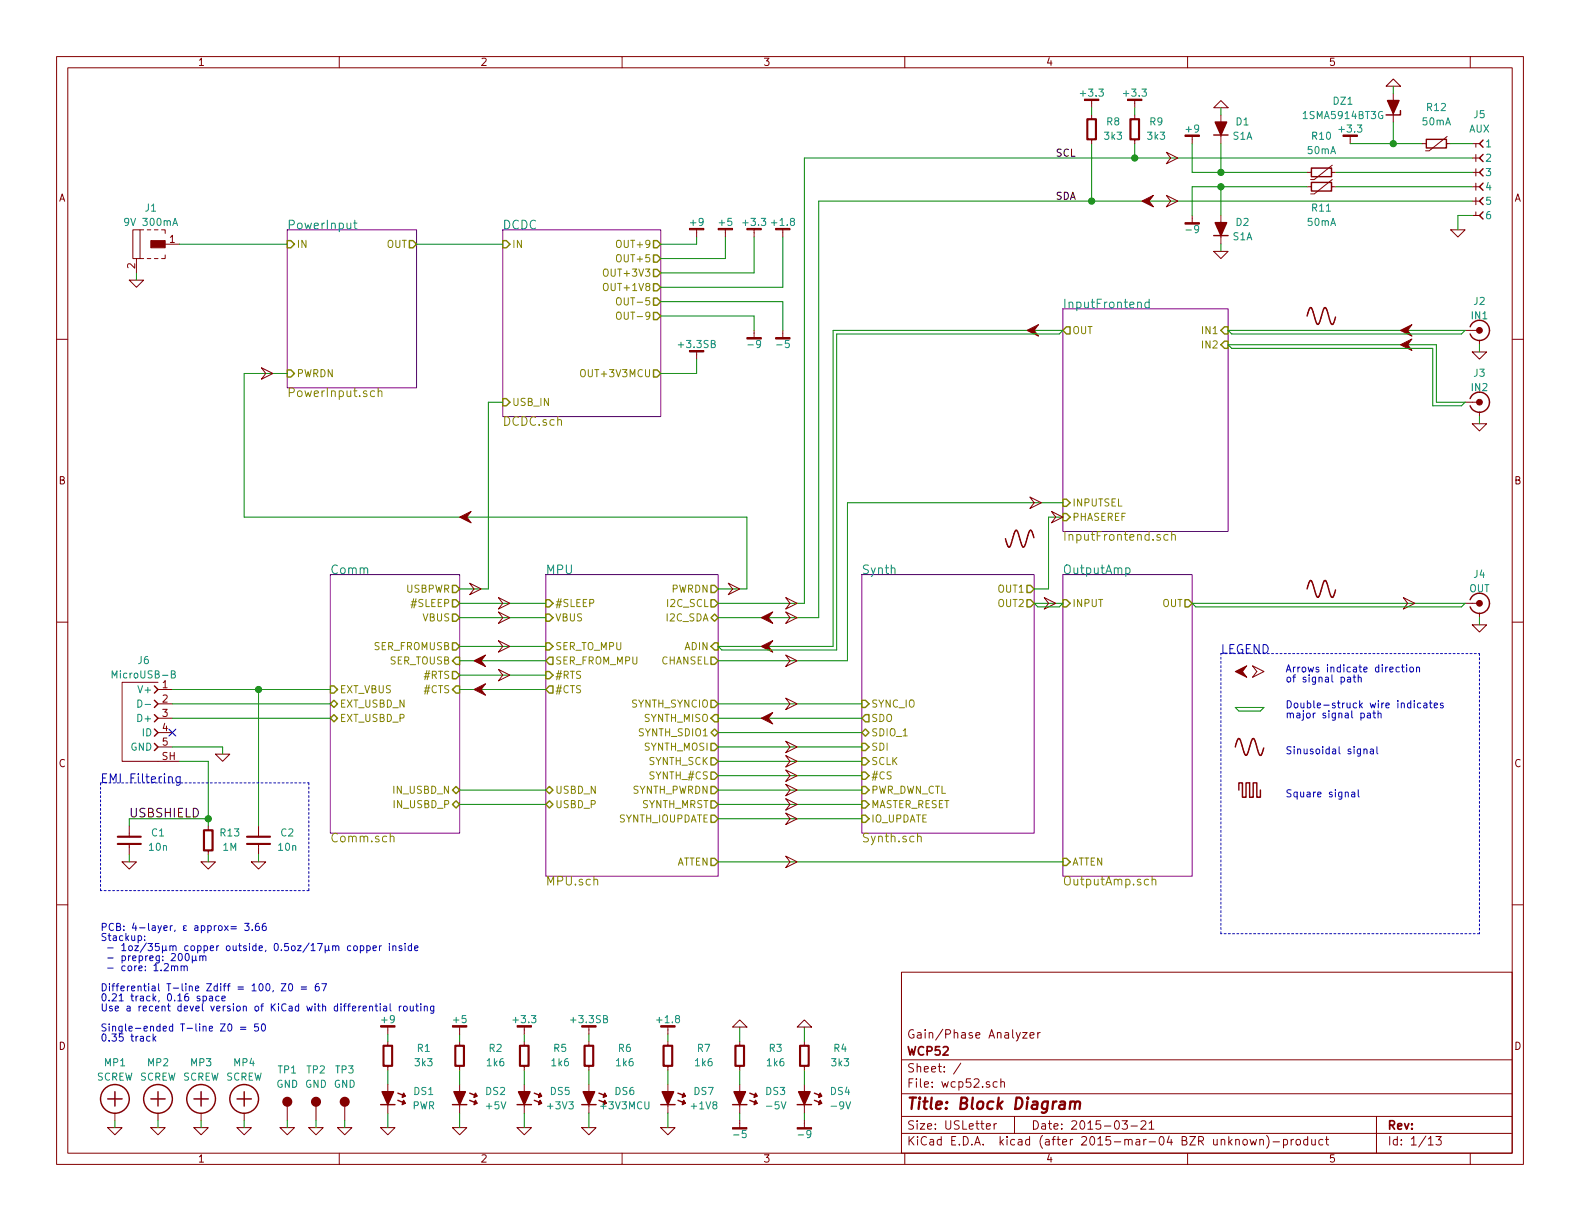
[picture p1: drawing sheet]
<svg xmlns="http://www.w3.org/2000/svg" width="279mm" height="216mm" viewBox="0 0 279 216" stroke-linecap="round" stroke-linejoin="round" font-family="sans-serif">
<g fill="none" stroke="#840000" stroke-width=".18">
<path d="M10 10h259.4v195.9h-259.4zM12 12h255.4v191.9h-255.4zM60 10v2M110 10v2M160 10v2M193 17.8v1.3M200.7 17.8v1.3M210 10v2M214.6 19.1l1.3-1.3 1.3 1.3zM245.1 15.2l1.3-1.2 1.2 1.2zM246.4 16.5v1.3M260 10v2"/>
<path d="M193 20.3v.8M193 24.6v.8M200.7 20.3v.8M200.7 24.6v.8M206.2 26.9l2.1 1-2.1 1.1 .8-1.1zM206.2 34.5l2.1 1.1-2.1 1 .8-1zM210.8 24.1v1.3M210.8 38.1v1.3M215.9 20.3v1.3M215.9 23.9v1.5M215.9 38.1v1.3M231.1 30.5h.8"/>
<path d="M231.1 33h.8M235.5 30.5h.7M235.5 33h.7M235.6 29.2l-3.2 2.6h-.6M235.6 31.8l-3.2 2.5h-.6M238.8 24.1v1.3M246.4 20.1v1.5M251.5 25.4h.7M255.8 25.4h.7M255.9 24.1l-3.2 2.6h-.6M260.3 25.4h1.3M260.3 27.9h1.3"/>
<path d="M260.3 30.5h1.3M260.3 33h1.3M260.3 35.6h1.3M260.3 38.1h1.3M261 25.4v.6M261 27.3v1.3M261 29.8v1.3M261 32.4v1.3M261 34.9v1.3M261 37.5v.6M10 60h2M22.9 49.5h2.5l-1.3 1.3z"/>
<path d="M23.5 40.6h1.3v5.1h-1.3zM24.1 45.7v2.6M24.8 45.7h.6M24.8 40.6h.6M26 45.7h.7M26 40.6h.7M27.3 45.7h.6M27.3 40.6h.6M28.6 40.6h.6v.7M29.2 45.1v.6h-.6M29.2 43.2h2.5M123.2 40.6v1.3"/>
<path d="M128.3 40.6v1.3M133.3 40.6v1.3M133.3 58.4v1.3M138.4 40.6v1.3M138.4 58.4v1.3M214.6 44.5h2.6l-1.3 1.2zM215.9 41.7v1.5M256.5 40.6h2.6l-1.3 1.3zM259.1 58.4h2.5M267.4 60h2M46.2 65l2.1 1-2.1 1.1 .8-1.1zM123.2 62.2v1.3"/>
<path d="M259.1 71.1h2.5M260.3 62.2h2.6l-1.3 1.3zM260.3 74.9h2.6l-1.3 1.3zM261.6 60.2v.8M261.6 72.9v.8M182.1 87.9l2 1-2 1 .8-1zM185.9 90.4l2.1 1-2.1 1.1 .8-1.1zM10 110h2M83.1 103.1l2 1-2 1.1 .7-1.1zM88.1 105.7l2.1 1-2.1 1 .8-1zM88.1 108.2l2.1 1-2.1 1 .8-1zM88.1 113.3l2.1 1-2.1 1 .8-1z"/>
<path d="M88.1 118.4l2.1 1-2.1 1 .8-1zM128.8 103.1l2 1-2 1.1 .7-1.1zM138.9 115.8l2.1 1-2.1 1.1 .8-1.1zM138.9 108.2l2.1 1-2.1 1 .8-1zM138.9 105.7l2.1 1-2.1 1 .8-1zM184.7 105.7l2 1-2 1 .7-1zM221.5 117.7l2 1-2 1.1 .7-1.1zM248.2 105.7l2 1-2 1 .7-1zM259.1 106.7h2.5M260.3 110.5h2.6l-1.3 1.3zM261.6 108.5v.7M267.4 110h2"/>
<path d="M27.9 120.7h-6.3v13.9h10.1M27.9 121.9h2.6M27.9 124.5h2.6M27.9 127h2.6M27.9 129.5h2.6M27.9 132.1h2.6M38.1 133.4h2.5l-1.2 1.2zM138.9 123.4l2.1 1.1-2.1 1 .8-1zM138.9 131.1l2.1 1-2.1 1 .8-1zM138.9 133.6l2.1 1-2.1 1 .8-1zM138.9 136.1l2.1 1.1-2.1 1 .8-1zM138.9 138.7l2.1 1-2.1 1 .8-1z"/>
<path d="M10 160h2M21.6 152.4h2.5l-1.2 1.3zM22.9 146.1v1.9M22.9 149.2v1.9M35.6 152.4h2.5l-1.3 1.3zM36.8 146.1v.7M36.8 150.4v.7M44.4 152.4h2.6l-1.3 1.3zM45.7 146.1v1.9M45.7 149.2v1.9M138.9 141.2l2.1 1-2.1 1.1 .8-1.1zM138.9 143.8l2.1 1-2.1 1 .8-1z"/>
<path d="M138.9 151.4l2.1 1-2.1 1 .8-1zM267.4 160h2M159.4 171.9h108v32h-108zM19 199.4h2.6l-1.3 1.3zM20.3 196.9v1.2M26.7 199.4h2.5l-1.3 1.3zM27.9 196.9v1.2M34.3 199.4h2.5l-1.2 1.3zM35.6 196.9v1.2M41.9 199.4h2.5l-1.2 1.3zM43.2 196.9v1.2M49.5 199.4h2.6l-1.3 1.3z"/>
<path d="M50.8 195.6v2.5M54.6 199.4h2.5l-1.2 1.3zM55.9 195.6v2.5M59.7 199.4h2.5l-1.2 1.3zM61 195.6v2.5M67.3 199.4h2.5l-1.2 1.3zM68.6 181.6v1.3M68.6 184.2v.7M68.6 188.5v.7M68.6 191.8v1.2M68.6 195.3v1.6M80 199.4h2.5l-1.2 1.3z"/>
<path d="M81.3 181.6v1.3M81.3 184.2v.7M81.3 188.5v.7M81.3 191.8v1.2M81.3 195.3v1.6M91.4 199.4h2.6l-1.3 1.3zM92.7 181.6v1.3M92.7 184.2v.7M92.7 188.5v.7M92.7 191.8v1.2M92.7 195.3v1.6M102.9 199.4h2.5l-1.3 1.3z"/>
<path d="M104.1 181.6v1.3M104.1 184.2v.7M104.1 188.5v.7M104.1 191.8v1.2M104.1 195.3v1.6M116.8 199.4h2.6l-1.3 1.3zM118.1 181.6v1.3M118.1 184.2v.7M118.1 188.5v.7M118.1 191.8v1.2M118.1 195.3v1.6M129.5 181.6l1.3-1.3 1.3 1.3z"/>
<path d="M130.8 184.2v.7M130.8 188.5v.7M130.8 191.8v1.2M130.8 195.3v1.6M130.8 198.1v1.3M141 181.6l1.2-1.3 1.3 1.3zM142.2 184.2v.7M142.2 188.5v.7M142.2 191.8v1.2M142.2 195.3v1.6M142.2 198.1v1.3M159.4 197.4h108"/>
<path d="M159.4 193.4h108M159.4 187.4h108M169.9 188l-1.3 1.9M174.4 199.2l.7-.2v-.2l-.4-.1-.3 .2 .1 .7h.6M175.8 198.7v1M176.2 198.7l-.4 .3M176.3 191.3h-.4l-.3 .2 .1 .6 .2 .2 .4-.1M177 191.4l.2-.1h.4v1M177 190.8v1.5M179.4 197.4v3M180.8 182.6h.8l-.8 1h.8M182.1 183.1l.8-.2-.1-.2-.4-.1-.3 .2 .1 .7h.6"/>
<path d="M183.5 182.6v1M183.9 182.6l-.4 .3M198.4 198.2h1l-.5 .6 .4 .1v.6l-.2 .2-.7-.2M200 199.1h1.1M201.8 198.3l.2-.1h.4l.2 .4-.9 1.1h.9M203.2 198.6l.4-.4v1.5M203.2 199.7h.9M243.4 197.4v6.5M60 203.9v2M110 203.9v2M159.4 200.4h108M160 203.9v2"/>
<path d="M210 203.9v2M219.9 201.6l.2-.1 .4 .1 .1 .6-.2 .2-.3 .1-.2-.2zM221.1 201.5l.3 1 .2-.7 .3 .7 .3-1M222.8 201.6l.2-.1h.4v1M222.8 201.5v1M224 200.8a1.71 1.71 0 0 1 0 2.2M225.1 201.9h1.2M227 201.5h.4l.3 .3-.1 .6h-.6M227 201.5v1.5M228.3 201.5v1M228.8 201.5l-.5 .3M229.3 201.6l.2-.1 .4 .1 .1 .6-.2 .2-.3 .1-.2-.2z"/>
<path d="M231.2 201.5h-.4l-.3 .3 .1 .5 .2 .2 .4-.1M231.2 201v1.5M232 201.5v.9l.4 .1 .2-.2M232.6 201.5v1M233.9 201.5h-.4l-.3 .3 .1 .5 .2 .2 .4-.1M234.4 201.5h.5M234.6 201v1.3l.3 .2M252.6 202.5h.8M253.9 201h1l-.5 .5 .4 .2v.6l-.2 .2-.7-.2M260 203.9v2"/>
</g>
<path d="M189.3 194.9a.52 .52 0 0 1 .8 .1l-.1 1.1M189.3 194.8l-.1 1.3M190.1 195a.52 .52 0 0 1 .8-.2v1.3" fill="none" stroke="#840000" stroke-width=".41"/>
<path d="M50.8 40.6h22.9v28h-22.9zM88.9 40.6h27.9v33.1h-27.9zM188 54.6h29.2v39.4h-29.2zM58.4 101.6h22.9v45.7h-22.9zM96.5 101.6h30.5v53.3h-30.5zM152.4 101.6h30.5v45.7h-30.5zM188 101.6h22.8v53.3h-22.8z" fill="none" stroke="#840084" stroke-width=".18"/>
<g fill="none" stroke="#848400" stroke-width=".18">
<path d="M109.1 55.4l.2-.2h.4a.83 .83 0 0 1-.1 1.3 .44 .44 0 0 1-.6-.5zM109.1 52.8l.2-.1h.4a.83 .83 0 0 1-.1 1.2 .44 .44 0 0 1-.6-.4zM66.2 69.2a.48 .48 0 0 0-.6 .1v.7a.48 .48 0 0 0 .6 .1M66.9 69.3l.1-.1a.36 .36 0 0 1 .5 .1v.8M66.9 68.6v1.5M102.8 65.4h.5a.83 .83 0 0 1-.1 1.2 .44 .44 0 0 1-.5-.4v-.7zM206.6 94.6a.48 .48 0 0 0-.7 .1v.7a.48 .48 0 0 0 .7 .1M207.2 94.7l.1-.1a.36 .36 0 0 1 .5 .1v.8M207.2 94v1.5M69 148l.1-.1a.36 .36 0 0 1 .6 .2v.8M162.3 148v-.1a.36 .36 0 0 1 .6 .2v.8M203.7 155.6l.1-.1a.36 .36 0 0 1 .6 .2v.8"/>
<path d="M203.7 155v1.5"/>
</g>
<g fill="none" stroke="#848400" stroke-width=".25">
<path d="M50.8 42.5h.6l.7 .7-.7 .6h-.6zM72.4 42.5h.6l.7 .7-.7 .6h-.6zM88.9 42.5h.6l.7 .7-.7 .6h-.6zM115.6 55.2h.6l.6 .7-.6 .6h-.6zM115.6 47.6h.6l.6 .7-.6 .6h-.6zM115.6 42.5h.6l.6 .7-.6 .6h-.6zM115.6 45.1h.6l.6 .6-.6 .7h-.6zM115.6 52.7h.6l.6 .6-.6 .7h-.6zM115.6 50.2h.6l.6 .6-.6 .6h-.6zM188.6 57.8h.6v1.3h-.6l-.6-.7zM216.5 57.8h.7v1.3h-.7l-.6-.7zM50.8 65.4h.6l.7 .6-.7 .7h-.6z"/>
<path d="M88.9 70.5h.6l.7 .6-.7 .7h-.6zM115.6 65.4h.6l.6 .6-.6 .7h-.6zM216.5 60.3h.7v1.3h-.7l-.6-.6zM188 88.3h.6l.6 .6-.6 .6h-.6zM188 90.8h.6l.6 .6-.6 .7h-.6zM80 113.7h.6l.7 .6-.7 .6h-.6zM80 118.7h.6l.7 .7-.7 .6h-.6zM80 106h.6l.7 .7-.7 .6h-.6zM80 103.5h.6l.7 .6-.7 .7h-.6zM80 108.6h.6l.7 .6-.7 .7h-.6zM80.6 116.2h.7v1.3h-.7l-.6-.7zM96.5 113.7h.7l.6 .6-.6 .6h-.7z"/>
<path d="M96.5 118.7h.7l.6 .7-.6 .6h-.7zM96.5 106h.7l.6 .7-.6 .6h-.7zM96.5 108.6h.7l.6 .6-.6 .7h-.7zM97.2 116.2h.6v1.3h-.6l-.7-.7zM125.7 116.2h.7l.6 .6-.6 .7h-.7zM125.7 109.2l.7-.6 .6 .6-.6 .7zM125.7 106h.7l.6 .7-.6 .6h-.7zM125.7 103.5h.7l.6 .6-.6 .7h-.7zM126.4 113.7h.6v1.2h-.6l-.7-.6zM181.6 103.5h.6l.7 .6-.7 .7h-.6zM181.6 106h.6l.7 .7-.7 .6h-.6zM188 106h.6l.6 .7-.6 .6h-.6z"/>
<path d="M209.5 106h.7l.6 .7-.6 .6h-.7zM58.4 121.3h.7l.6 .6-.6 .7h-.7zM59.1 123.8l.6 .7-.6 .6-.7-.6zM59.1 126.4l.6 .6-.6 .6-.7-.6zM80 121.9l.6-.6h.7v1.3h-.7zM80 139.7l.6-.6 .7 .6-.7 .6zM96.5 139.7l.7-.6 .6 .6-.6 .6zM97.2 121.3h.6v1.3h-.6l-.7-.7zM125.7 136.5h.7l.6 .7-.6 .6h-.7zM125.7 139.1h.7l.6 .6-.6 .6h-.7zM125.7 123.8h.7l.6 .7-.6 .6h-.7zM125.7 134h.7l.6 .6-.6 .7h-.7z"/>
<path d="M125.7 131.4h.7l.6 .7-.6 .6h-.7zM125.7 129.5l.7-.6 .6 .6-.6 .7zM126.4 126.4h.6v1.2h-.6l-.7-.6zM152.4 139.1h.6l.7 .6-.7 .6h-.6zM152.4 136.5h.6l.7 .7-.7 .6h-.6zM152.4 134h.6l.7 .6-.7 .7h-.6zM152.4 131.4h.6l.7 .7-.7 .6h-.6zM152.4 129.5l.6-.6 .7 .6-.7 .7zM152.4 123.8h.6l.7 .7-.7 .6h-.6zM153 126.4h.7v1.2h-.7l-.6-.6zM80 142.2l.6-.6 .7 .6-.7 .7zM96.5 142.2l.7-.6 .6 .6-.6 .7z"/>
<path d="M125.7 144.1h.7l.6 .7-.6 .6h-.7zM125.7 141.6h.7l.6 .6-.6 .7h-.7zM125.7 151.8h.7l.6 .6-.6 .6h-.7zM152.4 144.1h.6l.7 .7-.7 .6h-.6zM152.4 141.6h.6l.7 .6-.7 .7h-.6zM188 151.8h.6l.6 .6-.6 .6h-.6z"/>
</g>
<path d="M30.6 39.9l.4-1.3 .4 1.3M62.5 39.4h.6M62.7 38.9v1.4l.4 .2M201.2 53.6v-.1a.36 .36 0 0 1 .6 .1v.8M203.2 53.5a.48 .48 0 0 0-.7 .1v.7a.48 .48 0 0 0 .7 .1M203.2 52.9v1.5M30.3 119.2l.6-.1v-.4l-.6-.1v1.3h.5l.2-.1v-.3l-.3-.3M199.1 100.5a.48 .48 0 0 1 .6 .1v.7a.48 .48 0 0 1-.6 0M24.4 123.8a.64 .64 0 0 1 .7 .6 .64 .64 0 0 1-.7 .6zM25.7 124.6h.9" fill="none" stroke="#008484" stroke-width=".18"/>
<g fill="#840000" stroke="#840000" stroke-width=".18">
<path d="M121.9 40.4h2.6v.2h-2.6z"/>
<path d="M127 40.4h2.5v.2h-2.5z"/>
<path d="M132.1 40.4h2.5v.2h-2.5z"/>
<path d="M137.2 40.4h2.5v.2h-2.5z"/>
<path d="M121.9 62h2.6v.2h-2.6z"/>
<path d="M26.7 42.5h2.5v1.3h-2.5z"/>
<path d="M209.5 23.9h2.6v.2h-2.6z"/>
<path d="M237.5 23.9h2.5v.2h-2.5z"/>
<path d="M191.8 17.5h2.5v.3h-2.5z"/>
<path d="M199.4 17.5h2.5v.3h-2.5z"/>
<path d="M67.3 181.4h2.5v.2h-2.5z"/>
<path d="M80 181.4h2.5v.2h-2.5z"/>
<path d="M91.4 181.4h2.6v.2h-2.6z"/>
<path d="M116.8 181.4h2.6v.2h-2.6z"/>
<path d="M102.9 181.4h2.5v.2h-2.5z"/>
<path d="M134.6 127l2.1-1-.8 1 .8 1z"/>
<path d="M134.6 114.3l2.1-1-.8 1 .8 1z"/>
<path d="M134.6 109.2l2.1-1-.8 1 .8 1z"/>
<path d="M201.9 35.6l2.1-1.1-.8 1.1 .8 1z"/>
<path d="M181.6 58.4l2-1-.7 1 .7 1z"/>
<path d="M247.6 58.4l2.1-1-.8 1 .8 1z"/>
<path d="M247.6 61l2.1-1.1-.8 1.1 .8 1z"/>
<path d="M81.3 91.4l2-1-.8 1 .8 1.1z"/>
<path d="M83.8 116.8l2.1-1-.8 1 .8 1.1z"/>
<path d="M83.8 121.9l2.1-1-.8 1 .8 1z"/>
<path d="M218.4 118.7l2.1-1-.8 1 .8 1.1z"/>
<circle cx="261.6" cy="58.4" r=".51"/>
<circle cx="261.6" cy="71.1" r=".51"/>
<circle cx="261.6" cy="106.7" r=".51"/>
</g>
<g fill="none" stroke="#840000" stroke-width=".25">
<path d="M247.6 19.6v.7h-2.5M214.6 23.9h2.6M231.9 29.7h3.6v1.5h-3.6zM231.9 32.3h3.6v1.5h-3.6zM252.2 24.6h3.6v1.6h-3.6zM262.3 37.5l-.7 .6 .7 .6M262.3 34.9l-.7 .7 .7 .6M262.3 32.4l-.7 .6 .7 .7M262.3 29.8l-.7 .7 .7 .6M262.3 27.3l-.7 .6 .7 .7M262.3 24.8l-.7 .6 .7 .6M214.6 41.7h2.6"/>
<path d="M231.1 55.9l.5-1.4 .3-.1 .2 .3a7.3 7.3 0 0 0 .9 2.7h.1a7.3 7.3 0 0 0 .9-2.7l.3-.3a3.6 3.6 0 0 1 .8 2l.5 1a1.68 1.68 0 0 0 .6-1.3M260 57.8a1.77 1.77 0 0 1 2.7-.8 1.77 1.77 0 0 1 0 2.8 1.77 1.77 0 0 1-2.7-.7M260 70.5a1.77 1.77 0 0 1 2.7-.8 1.77 1.77 0 0 1 0 2.8 1.77 1.77 0 0 1-2.7-.7M182.8 95.1a1.68 1.68 0 0 0-.6-1.3 3.6 3.6 0 0 0-.7 2l-.5 .9-.3-.3a7.3 7.3 0 0 0-.9-2.6h-.2a7.3 7.3 0 0 0-.9 2.6l-.1 .3-.3-.1-.5-1.3M231.1 104.1l.5-1.3 .3-.1 .2 .3a7.3 7.3 0 0 0 .9 2.6h.1a7.3 7.3 0 0 0 .9-2.6l.3-.4a3.6 3.6 0 0 1 .8 2.1l.5 .9a1.68 1.68 0 0 0 .6-1.3M260 106a1.77 1.77 0 0 1 2.7-.7 1.77 1.77 0 0 1 0 2.8 1.77 1.77 0 0 1-2.7-.8M27.3 131.4l.6 .7-.6 .6M27.3 128.9l.6 .6-.6 .7M27.3 126.4l.6 .6-.6 .6M27.3 123.8l.6 .7-.6 .6M27.3 121.3l.6 .6-.6 .7M218.4 132.1l.5-1.4 .3-.1 .2 .3a7.3 7.3 0 0 0 .9 2.7h.1a7.3 7.3 0 0 0 .9-2.7l.3-.3a3.6 3.6 0 0 1 .8 2l.5 1a1.68 1.68 0 0 0 .6-1.3"/>
<path d="M219.1 139.7v-1.3h.6v2.6h.6v-2.6h.7v2.6h.6v-2.6h.6v2.6h.7v-1.3M19 194.3h2.6M20.3 193v2.6M26.7 194.3h2.5M27.9 193v2.6M34.3 194.3h2.5M35.6 193v2.6M41.9 194.3h2.5M43.2 193v2.6M67.3 195.3h2.5M70.4 194.6l1.2 .5-.5 .2 .3-.7 .2 .5M70.4 193.3l1.2 .5-.5 .3 .3-.8 .2 .5"/>
<path d="M80 195.3h2.5M83.1 194.6l1.2 .5-.5 .2 .3-.7 .2 .5M83.1 193.3l1.2 .5-.5 .3 .3-.8 .2 .5M91.4 195.3h2.6M94.5 194.6l1.3 .5-.6 .2 .3-.7 .3 .5M94.5 193.3l1.3 .5-.6 .3 .3-.8 .3 .5M102.9 195.3h2.5M105.9 193.3l1.3 .5-.5 .3 .2-.8 .3 .5M116.8 195.3h2.6M119.9 194.6l1.3 .5-.6 .2 .3-.7 .3 .5M119.9 193.3l1.3 .5-.6 .3 .3-.8 .3 .5M129.5 195.3h2.6"/>
<path d="M132.6 194.6l1.3 .5-.6 .2 .3-.7 .3 .5M132.6 193.3l1.3 .5-.6 .3 .3-.8 .3 .5M141 195.3h2.5M144 194.6l1.3 .5-.5 .2 .2-.7 .3 .5M144 193.3l1.3 .5-.5 .3 .2-.8 .3 .5"/>
<circle cx="20.3" cy="194.3" r="2.54"/>
<circle cx="27.9" cy="194.3" r="2.54"/>
<circle cx="35.6" cy="194.3" r="2.54"/>
<circle cx="43.2" cy="194.3" r="2.54"/>
</g>
<g fill="none" stroke="#008400" stroke-width=".18">
<path d="M193 19.1v1.2M200.7 19.1v1.2M215.9 19.1v1.2M246.4 15.2v1.3M193 25.4v10.2M200.7 25.4v2.5M210.8 25.4v5.1h20.3M215.9 25.4v5.1M215.9 33v5.1M231.1 33h-20.3v5.1M236.2 33h24.1M236.2 30.5h24.1"/>
<path d="M238.8 25.4h12.7M246.4 21.6v3.8M256.5 25.4h3.8M260.3 27.9h-118.1v78.8h-15.2M260.3 38.1h-2.5v2.5M260.3 35.6h-115.5v73.6h-17.8M24.1 48.3v1.2M31.7 43.2h19.1M73.7 43.2h15.2M116.8 55.9h16.5v2.5M116.8 53.3h21.6v5.1M123.2 41.9v1.3h-6.4"/>
<path d="M128.3 41.9v3.8h-11.5M133.3 41.9v6.4h-16.5M138.4 41.9v8.9h-21.6M147.3 58.4h40.7l-.7 .7h-39.3v55.8h-20.4l-.6-.6h20.3zM215.9 43.2v1.3M217.2 58.4h41.9l-.7 .7h-40.6zM50.8 66h-7.6v25.4h88.9v12.7h-5.1M88.9 71.1h-2.5v33h-5.1M123.2 63.5v2.5h-6.4M217.2 61h36.8v10.1h5.1l-.7 .7h-5v-10.2h-35.6zM261.6 61v1.2M261.6 73.7v1.2"/>
<path d="M188 91.4h-2.6v12.7h-2.5M188 88.9h-38.1v27.9h-22.9M81.3 106.7h15.2M81.3 114.3h15.2M81.3 116.8h15.2M81.3 109.2h15.2M81.3 119.4h15.2M182.9 106.7h5.1l-.7 .6h-3.8zM210.8 106.7h48.3l-.7 .6h-46.9zM261.6 109.2v1.3M30.5 124.5h27.9M30.5 127h27.9"/>
<path d="M30.5 132.1h8.9v1.3M30.5 121.9h27.9M31.7 134.6h5.1v11.5M45.7 121.9v24.2M81.3 139.7h15.2M81.3 121.9h15.2M127 139.7h25.4M127 124.5h25.4M127 127h25.4M127 132.1h25.4M127 134.6h25.4M127 137.2h25.4"/>
<path d="M127 129.5h25.4M218.4 125.1h5.1l-.6 .6h-3.8zM22.9 151.1v1.3M36.8 144.8h-13.9v1.3M36.8 151.1v1.3M45.7 151.1v1.3M81.3 142.2h15.2M127 142.2h25.4M127 144.8h25.4M127 152.4h61M20.3 198.1v1.3M27.9 198.1v1.3"/>
<path d="M35.6 198.1v1.3M43.2 198.1v1.3M50.8 198.1v1.3M55.9 198.1v1.3M61 198.1v1.3M68.6 182.9v1.3M68.6 189.2v2.6M68.6 196.9v2.5M81.3 182.9v1.3M81.3 189.2v2.6M81.3 196.9v2.5M92.7 182.9v1.3"/>
<path d="M92.7 189.2v2.6M92.7 196.9v2.5M104.1 182.9v1.3M104.1 189.2v2.6M104.1 196.9v2.5M118.1 182.9v1.3M118.1 189.2v2.6M118.1 196.9v2.5M130.8 181.6v2.6M130.8 189.2v2.6M130.8 196.9v1.2M142.2 181.6v2.6"/>
<path d="M142.2 189.2v2.6M142.2 196.9v1.2"/>
</g>
<g fill="#008400" stroke="#008400" stroke-width=".25">
<circle cx="200.7" cy="27.9" r=".51"/>
<circle cx="193" cy="35.6" r=".51"/>
<circle cx="215.9" cy="30.5" r=".51"/>
<circle cx="215.9" cy="33" r=".51"/>
<circle cx="246.4" cy="25.4" r=".51"/>
<circle cx="36.8" cy="144.8" r=".51"/>
<circle cx="45.7" cy="121.9" r=".51"/>
</g>
<g fill="#840000" stroke="#840000" stroke-width=".25">
<path d="M214.9 21.6h2l-1 2.3z"/>
<path d="M214.9 39.4h2l-1 2.3z"/>
<path d="M245.4 17.8h2l-1 2.3z"/>
<path d="M80.3 193h2l-1 2.3z"/>
<path d="M67.6 193h2l-1 2.3z"/>
<path d="M129.8 193h2l-1 2.3z"/>
<path d="M141.2 193h2.1l-1.1 2.3z"/>
<path d="M91.7 193h2l-1 2.3z"/>
<path d="M117.1 193h2l-1 2.3z"/>
<path d="M103.1 193h2.1l-1.1 2.3z"/>
<circle cx="50.8" cy="194.8" r=".76"/>
<circle cx="55.9" cy="194.8" r=".76"/>
<circle cx="61" cy="194.8" r=".76"/>
</g>
<g fill="none" stroke="#840000" stroke-width=".38">
<path d="M192.3 21.1h1.5v3.5h-1.5zM199.9 21.1h1.5v3.5h-1.5zM20.8 149.2h4.1M20.8 148h4.1M36.1 146.8h1.5v3.6h-1.5zM43.7 149.2h4.1M43.7 148h4.1M67.8 184.9h1.5v3.6h-1.5zM80.5 184.9h1.5v3.6h-1.5zM91.9 184.9h1.6v3.6h-1.6zM103.4 184.9h1.5v3.6h-1.5zM117.3 184.9h1.6v3.6h-1.6z"/>
<path d="M130 184.9h1.6v3.6h-1.6zM141.5 184.9h1.5v3.6h-1.5z"/>
</g>
<g fill="none" stroke="#0000c2" stroke-width=".18">
<path d="M238.3 119.8h.5v.8M239.3 119.7h.5M239.4 119.3v1.1l.4 .2M240.2 119.9l.2-.2 .3 .1v.8M240.2 119.3v1.3M247.4 118h-.3l-.2 .2 .1 .5h.4M247.8 118h.5M248 117.6v1l.3 .2M248.7 117.6v.1M248.7 118v.8M249.4 118.1l.1-.1 .4 .1 .1 .5-.2 .1-.3 .1-.1-.1zM250.5 118.1l.2-.1h.3v.8"/>
<path d="M250.5 118v.8M29.8 137.5l.1-.1a.36 .36 0 0 1 .6 .2v.8M31.9 137.3v1.3l-.3 .3-.4-.1M31.9 137.4a.48 .48 0 0 0-.7 .1v.7a.48 .48 0 0 0 .7 .1M238.8 120l-.5 .2v.1l.1 .3 .4-.1M240.2 139.6v1.1l.2 .2M241.2 132.6l.2-.2 .3 .1v.8M241.2 132.4v.9M241.8 126.2h.5v.7M242.3 126.4l-.5 .1v.1l.1 .3h.4M242.3 132.5h.5l.1 .8M242.8 126.1h.5"/>
<path d="M242.9 132.7l-.6 .2v.1l.2 .3 .4-.1M243 125.7v1l.3 .2M243.5 132v1.1l.2 .2M243.7 126.2l.2-.1 .3 .1v.7M243.7 125.7v1.2M250.1 123.9v.1M250.1 124.3v.9M251.2 124.4l-.3-.1-.3 .3 .1 .5h.5M251.8 124.4h.5v.8M252.3 124.6l-.5 .1-.1 .2 .2 .3 .4-.1M252.8 124.3h.4M252.9 123.9v1.1l.3 .2"/>
<path d="M253.6 124.7l.6-.1v-.2l-.4-.1-.2 .2 .1 .6h.5M255.2 124.4l-.3-.1-.2 .2 .1 .2 .4 .1v.3h-.5M239 140.1h.5l.1 .8M239.6 140.4l-.6 .1v.1l.2 .3 .4-.1M25.6 166.2v.1M25.6 165.5v.1M29.1 170.5l.4-.1 .2 .1 .1 .2-.8 1h.8M30.3 170.9l.2-.1 .3 .1 .1 .8M30.3 170.8v.9M30.9 171l.1-.2 .3 .1 .1 .8M32 170.9l.2-.1 .3 .1 .1 .8M32 170.8v.9"/>
<path d="M32.6 171l.1-.2 .3 .1 .1 .8M32.8 168.7l.2-.1a.67 .67 0 0 1 .5 .6 .67 .67 0 0 1-.5 .7l-.2-.2-.1-.3zM34 169v1.3M34.6 169.7l.2 .2M34.6 169l-.1 .8-.3 .1-.2-.2M35.3 169.1l.2-.1 .3 .1 .1 .8M35.3 169v.9M35.9 169.2l.1-.2 .3 .1 .1 .8M35.9 176.2l.4-.1 .2 .3-.1 .5h-.5M35.9 176.1v1.3M37.1 176.2h.4l.1 .8M37.6 176.4l-.5 .2-.1 .1 .2 .3 .4-.1"/>
<path d="M38.7 176.2l-.3-.1-.2 .3 .1 .5h.4M39.2 176.6l.6-.2v-.2l-.4-.1-.2 .2 .1 .6h.5M39.7 163.7l.7 .8M40.4 163.7l-.7 .8M40.8 163.9h1M40.8 164.2h1M43.3 163.3h.7l-.4 .5 .4 .1v.5l-.2 .1-.5-.1M44.6 164.4v.1M45.7 163.3a.47 .47 0 0 0-.5 .5l.1 .7h.3l.2-.1 .1-.4-.2-.2h-.3l-.2 .2M47 163.3a.47 .47 0 0 0-.6 .5l.1 .7h.4l.1-.1 .1-.4-.1-.2h-.4l-.2 .2M47.1 174l.2-.1a.67 .67 0 0 1 .4 .7 .67 .67 0 0 1-.4 .6l-.2-.1-.1-.4zM48.3 175.1l-.1 .3"/>
<path d="M49.7 173.9h.9l-.9 1.3h.9M51.1 174l.2-.1a.67 .67 0 0 1 .5 .7 .67 .67 0 0 1-.5 .6l-.2-.1-.1-.4zM53.3 174.5h.9M53.3 174.9h.9M56.3 173.9a.47 .47 0 0 0-.5 .6l.1 .6 .3 .1 .2-.1 .1-.4-.2-.2-.3-.1-.2 .3M56.9 173.9h.8l-.5 1.3M62 167.3l-.3-.1-.3 .3 .1 .5h.5M62.6 167.4l.2-.2 .3 .2 .1 .4-.1 .2-.3 .1-.2-.1zM63.7 167.3l.4-.1 .2 .3-.1 .5h-.5M63.7 167.2v1.3M64.2 178.3l.6-.1-.1-.2-.3-.1-.2 .2 .1 .6h.4M64.9 167.3l.3-.1 .3 .3-.1 .5h-.5"/>
<path d="M64.9 167.2v1.3M65.4 178l.1-.1 .3 .1 .1 .8M65.4 177.9v.9M66 167.7l.5-.2v-.2l-.4-.1-.1 .2v.6h.5M66.3 177.9h.5M66.5 177.5v1.1l.3 .2M67.1 167.2v.9M67.2 177.5v.1M67.2 177.9v.9M67.5 167.2l-.4 .3M67.8 178h.5l.1 .8M68.4 178.2l-.6 .1v.2l.2 .3 .4-.1"/>
<path d="M68.9 166.8v.1M68.9 167.2v.9M69 177.5v1.1l.2 .2M69.5 167.4l.1-.2 .4 .1v.8M69.5 167.2v.9M70.6 177.9v.9M71 177.9l-.4 .3M71 167.3l-.3-.1-.1 .2v.2l.4 .1v.3h-.4M71.5 178l.3-.1 .2 .3v.3l-.2 .3-.3-.1-.2-.2zM71.6 166.8v.1M71.6 167.2v.9M72.5 177.9l.1 .8 .3 .1 .2-.2"/>
<path d="M72.8 167.3l-.4-.1-.2 .3 .1 .5h.5M72.8 166.8v1.3M73.1 177.9v.9M73.3 167.7l.6-.2v-.2l-.4-.1-.2 .2 .1 .6h.5M73.5 177.9h.5M73.7 177.5v1.1l.3 .2M74.4 177.5v.1M74.4 177.9v.9M75 178l.2-.1 .3 .1 .1 .8M75 177.9v.9M76.7 177.9v1.2h-.5M76.7 178l-.3-.1-.3 .3 .1 .5h.5"/>
<path d="M26.5 183.3l-.3-.1-.3 .3 .1 .5h.5M27.1 182.8v1.3M27.2 183.6l.4 .5M27.6 183.2l-.5 .5M40.4 181.2l.2-.1a.67 .67 0 0 1 .4 .6 .67 .67 0 0 1-.4 .6l-.2-.1-.1-.4zM42.5 181.6h1M42.5 182h1M45.7 181.1h-.6l-.1 .5 .2-.1 .5 .1v.6l-.2 .1-.5-.1M46.3 181.2l.2-.1a.67 .67 0 0 1 .5 .6 .67 .67 0 0 1-.5 .6l-.2-.1-.1-.4z"/>
</g>
<path d="M29.9 128.9l1.2 1.2M31.1 128.9l-1.2 1.2" fill="none" stroke="#000084" stroke-width=".18"/>
<path d="M215.9 115.6h45.7M261.6 115.6v49.5M17.8 138.4h36.8M54.6 138.4v19.1M17.8 157.5v-19.1M54.6 157.5h-36.8M215.9 165.1v-49.5M261.6 165.1h-45.7" fill="none" stroke="#0000c2" stroke-width=".18" stroke-dasharray=".3 .4"/>
<text font-size="2.8" fill="#840000" x="160.4" y="196.2">Title: Block Diagram</text>
<g font-size="2.1" fill="#008484">
<text x="50.8" y="40.5">PowerInput</text>
<text x="88.9" y="40.5">DCDC</text>
<text x="188" y="54.5">InputFrontend</text>
<text x="58.4" y="101.5">Comm</text>
<text x="96.5" y="101.5">MPU</text>
<text x="152.4" y="101.5">Synth</text>
<text x="188" y="101.5">OutputAmp</text>
</g>
<g font-size="2.1" fill="#848400">
<text x="50.8" y="70.2">PowerInput.sch</text>
<text x="88.9" y="75.3">DCDC.sch</text>
<text x="188" y="95.6">InputFrontend.sch</text>
<text x="58.4" y="148.9">Comm.sch</text>
<text x="152.4" y="148.9">Synth.sch</text>
<text x="96.5" y="156.6">MPU.sch</text>
<text x="188" y="156.6">OutputAmp.sch</text>
</g>
<g font-size="2.1" fill="#0000c2">
<text x="215.9" y="115.6">LEGEND</text>
<text x="17.8" y="138.4">EMI Filtering</text>
</g>
<text font-size="2.1" x="22.9" y="144.5">USBSHIELD</text>
<g font-size="2.1" fill="#840000">
<text x="160.4" y="183.6">Gain/Phase Analyzer</text>
<text x="160.4" y="189.6">Sheet: /</text>
<text x="160.4" y="186.6">WCP52</text>
<text x="160.4" y="192.3">File: wcp52.sch</text>
<text x="160.4" y="202.5">KiCad E.D.A. kicad (after 2015-mar-04 BZR unknown)-product</text>
<text x="160.4" y="199.7">Size: USLetter</text>
<text x="182.4" y="199.7">Date: 2015-03-21</text>
<text x="245.4" y="199.7">Rev:</text>
<text x="245.4" y="202.5">Id: 1/13</text>
</g>
<g font-size="1.8" fill="#840000">
<text x="35" y="11.6">1</text>
<text x="85" y="11.6">2</text>
<text x="135" y="11.6">3</text>
<text x="185" y="11.6">4</text>
<text x="235" y="11.6">5</text>
<text x="10.4" y="35.6">A</text>
<text x="267.8" y="35.6">A</text>
<text x="23.9" y="47.5" transform="rotate(-90 23.9 47.5)">2</text>
<text x="30" y="42.9">1</text>
<text x="10.4" y="85.6">B</text>
<text x="267.8" y="85.6">B</text>
<text x="28.7" y="121.7">1</text>
<text x="28.7" y="124.2">2</text>
<text x="28.7" y="126.7">3</text>
<text x="28.7" y="129.3">4</text>
<text x="28.7" y="131.8">5</text>
<text x="10.4" y="135.6">C</text>
<text x="28.6" y="134.4">SH</text>
<text x="267.8" y="135.6">C</text>
<text x="10.4" y="185.6">D</text>
<text x="267.8" y="185.6">D</text>
<text x="35" y="205.5">1</text>
<text x="85" y="205.5">2</text>
<text x="135" y="205.5">3</text>
<text x="185" y="205.5">4</text>
<text x="235" y="205.5">5</text>
</g>
<g font-size="1.8" fill="#008484">
<text x="191.3" y="17.1">+3.3</text>
<text x="198.9" y="17.1">+3.3</text>
<text x="195.7" y="22.1">R8</text>
<text x="203.4" y="22.1">R9</text>
<text x="209.8" y="23.4">+9</text>
<text x="218.6" y="22.1">D1</text>
<text x="230.7" y="21">1SMA5914BT3G</text>
<text x="235.8" y="18.5">DZ1</text>
<text x="237" y="23.4">+3.3</text>
<text x="251.6" y="22.1">50mA</text>
<text x="252.4" y="19.6">R12</text>
<text x="259.8" y="23.4">AUX</text>
<text x="260.7" y="20.9">J5</text>
<text x="195.4" y="24.7">3k3</text>
<text x="203" y="24.7">3k3</text>
<text x="218" y="24.7">S1A</text>
<text x="231.3" y="27.2">50mA</text>
<text x="232.1" y="24.7">R10</text>
<text x="262.6" y="26">1</text>
<text x="262.6" y="28.6">2</text>
<text x="262.6" y="31.1">3</text>
<text x="262.6" y="33.7">4</text>
<text x="22.4" y="39.9">9V 300mA</text>
<text x="25.7" y="37.4">J1</text>
<text x="122.2" y="39.9">+9</text>
<text x="127.3" y="39.9">+5</text>
<text x="131.6" y="39.9">+3.3</text>
<text x="136.7" y="39.9">+1.8</text>
<text x="210" y="41.2">-9</text>
<text x="218.6" y="39.9">D2</text>
<text x="231.3" y="39.9">50mA</text>
<text x="232.1" y="37.4">R11</text>
<text x="262.6" y="36.2">5</text>
<text x="262.6" y="38.7">6</text>
<text x="218" y="42.5">S1A</text>
<text x="260.7" y="53.9">J2</text>
<text x="260.2" y="56.4">IN1</text>
<text x="120.2" y="61.5">+3.3SB</text>
<text x="132.6" y="61.5">-9</text>
<text x="137.6" y="61.5">-5</text>
<text x="260.2" y="69.1">IN2</text>
<text x="260.7" y="66.6">J3</text>
<text x="259.8" y="104.7">OUT</text>
<text x="260.7" y="102.2">J4</text>
<text x="20.2" y="119.9">MicroUSB-B</text>
<text x="24.4" y="117.4">J6</text>
<text x="24.7" y="122.6">V+</text>
<text x="24.6" y="127.6">D+</text>
<text x="25.1" y="130.2">ID</text>
<text x="23" y="132.7">GND</text>
<text x="26.8" y="147.9">C1</text>
<text x="39" y="147.9">R13</text>
<text x="49.7" y="147.9">C2</text>
<text x="26.4" y="150.4">10n</text>
<text x="39.4" y="150.4">1M</text>
<text x="49.3" y="150.4">10n</text>
<text x="67.6" y="180.9">+9</text>
<text x="73.8" y="186">R1</text>
<text x="80.3" y="180.9">+5</text>
<text x="86.5" y="186">R2</text>
<text x="91" y="180.9">+3.3</text>
<text x="97.9" y="186">R5</text>
<text x="101.2" y="180.9">+3.3SB</text>
<text x="109.4" y="186">R6</text>
<text x="116.4" y="180.9">+1.8</text>
<text x="123.3" y="186">R7</text>
<text x="136" y="186">R3</text>
<text x="147.5" y="186">R4</text>
<text x="17" y="191.1">SCREW SCREW SCREW SCREW</text>
<text x="18.5" y="188.5">MP1</text>
<text x="26.1" y="188.5">MP2</text>
<text x="33.8" y="188.5">MP3</text>
<text x="41.4" y="188.5">MP4</text>
<text x="49.2" y="189.8">TP1</text>
<text x="54.3" y="189.8">TP2</text>
<text x="59.3" y="189.8">TP3</text>
<text x="73.5" y="188.5">3k3</text>
<text x="86.2" y="188.5">1k6</text>
<text x="97.6" y="188.5">1k6</text>
<text x="109" y="188.5">1k6</text>
<text x="123" y="188.5">1k6</text>
<text x="135.7" y="188.5">1k6</text>
<text x="147.1" y="188.5">3k3</text>
<text x="48.8" y="192.3">GND GND GND</text>
<text x="72.9" y="196.1">PWR</text>
<text x="73.2" y="193.6">DS1</text>
<text x="85.9" y="193.6">DS2</text>
<text x="86" y="196.1">+5V</text>
<text x="97" y="196.1">+3V3</text>
<text x="97.4" y="193.6">DS5</text>
<text x="106.4" y="196.1">+3V3MCU</text>
<text x="108.8" y="193.6">DS6</text>
<text x="122.4" y="196.1">+1V8</text>
<text x="122.8" y="193.6">DS7</text>
<text x="135.5" y="193.6">DS3</text>
<text x="135.8" y="196.1">-5V</text>
<text x="146.9" y="193.6">DS4</text>
<text x="147.2" y="196.1">-9V</text>
<text x="130" y="201.2">-5</text>
<text x="141.5" y="201.2">-9</text>
</g>
<g font-size="1.8">
<text x="186.7" y="27.7">SCL</text>
<text x="186.7" y="35.3">SDA</text>
</g>
<g font-size="1.8" fill="#848400">
<text x="52.5" y="43.8">IN</text>
<text x="68.2" y="43.8">OUT</text>
<text x="90.6" y="43.8">IN</text>
<text x="109.4" y="43.8">OUT+9</text>
<text x="109.4" y="46.4">OUT+5</text>
<text x="107.2" y="48.9">OUT+3V3</text>
<text x="107.2" y="51.4">OUT+1V8</text>
<text x="109.9" y="54">OUT-5</text>
<text x="109.9" y="56.5">OUT-9</text>
<text x="189.6" y="59.1">OUT</text>
<text x="212.8" y="59.1">IN1</text>
<text x="212.8" y="61.6">IN2</text>
<text x="52.5" y="66.7">PWRDN</text>
<text x="90.6" y="71.8">USB_IN</text>
<text x="103.2" y="66.7">OUT+3V3MCU</text>
<text x="189.6" y="89.5">INPUTSEL</text>
<text x="189.6" y="92.1">PHASEREF</text>
<text x="71.8" y="104.8">USBPWR</text>
<text x="72.8" y="107.3">#SLEEP</text>
<text x="98.2" y="107.3">#SLEEP</text>
<text x="118.1" y="107.3">I2C_SCL</text>
<text x="118.6" y="104.8">PWRDN</text>
<text x="176.5" y="104.8">OUT1</text>
<text x="176.5" y="107.3">OUT2</text>
<text x="189.6" y="107.3">INPUT</text>
<text x="205.4" y="107.3">OUT</text>
<text x="74.7" y="109.9">VBUS</text>
<text x="98.2" y="109.9">VBUS</text>
<text x="117.9" y="109.9">I2C_SDA</text>
<text x="66" y="114.9">SER_FROMUSB</text>
<text x="68.8" y="117.5">SER_TOUSB</text>
<text x="98.2" y="114.9">SER_TO_MPU</text>
<text x="98.2" y="117.5">SER_FROM_MPU</text>
<text x="116.8" y="117.5">CHANSEL</text>
<text x="121" y="114.9">ADIN</text>
<text x="60.1" y="125.1">EXT_USBD_N</text>
<text x="60.1" y="122.6">EXT_VBUS</text>
<text x="75.1" y="120">#RTS</text>
<text x="75.1" y="122.6">#CTS</text>
<text x="98.2" y="120">#RTS</text>
<text x="98.2" y="122.6">#CTS</text>
<text x="111.6" y="125.1">SYNTH_SYNCIO</text>
<text x="154.1" y="125.1">SYNC_IO</text>
<text x="60.1" y="127.6">EXT_USBD_P</text>
<text x="113" y="130.2">SYNTH_SDIO1</text>
<text x="113.8" y="127.6">SYNTH_MISO</text>
<text x="154.1" y="130.2">SDIO_1</text>
<text x="154.1" y="127.6">SDO</text>
<text x="113.8" y="132.7">SYNTH_MOSI</text>
<text x="114.6" y="135.3">SYNTH_SCK</text>
<text x="114.9" y="137.8">SYNTH_#CS</text>
<text x="154.1" y="137.8">#CS</text>
<text x="154.1" y="135.3">SCLK</text>
<text x="154.1" y="132.7">SDI</text>
<text x="69.6" y="140.3">IN_USBD_N</text>
<text x="69.7" y="142.9">IN_USBD_P</text>
<text x="98.2" y="140.3">USBD_N</text>
<text x="98.2" y="142.9">USBD_P</text>
<text x="111.7" y="140.3">SYNTH_PWRDN</text>
<text x="113.3" y="142.9">SYNTH_MRST</text>
<text x="154.1" y="142.9">MASTER_RESET</text>
<text x="154.1" y="140.3">PWR_DWN_CTL</text>
<text x="109.2" y="145.4">SYNTH_IOUPDATE</text>
<text x="154.1" y="145.4">IO_UPDATE</text>
<text x="119.4" y="153">ATTEN</text>
<text x="189.6" y="153">ATTEN</text>
</g>
<g font-size="1.8" fill="#0000c2">
<text x="227.3" y="118.9">Arrows indicate direction</text>
<text x="227.3" y="120.6">of signal path</text>
<text x="227.3" y="125.2">Double-struck wire indicates</text>
<text x="227.3" y="127">major signal path</text>
<text x="227.3" y="133.3">Sinusoidal signal</text>
<text x="227.3" y="141">Square signal</text>
<text x="17.8" y="164.6">PCB: 4-layer, approx= 3.66</text>
<text x="17.8" y="166.4">Stackup:</text>
<text x="18.3" y="168.1">- 1oz/35µm copper outside, 0.5oz/17µm copper inside</text>
<text x="18.3" y="169.9">- prepreg: 200µm</text>
<text x="18.3" y="171.7">- core: 1.2mm</text>
<text x="17.8" y="175.3">Differential T-line Zdiff = 100, Z0 = 67</text>
<text x="17.8" y="177">0.21 track, 0.16 space</text>
<text x="17.8" y="178.8">Use a recent devel version of KiCad with differential routing</text>
<text x="17.8" y="182.4">Single-ended T-line Z0 = 50</text>
<text x="17.8" y="184.1">0.35 track</text>
</g>
</svg>
